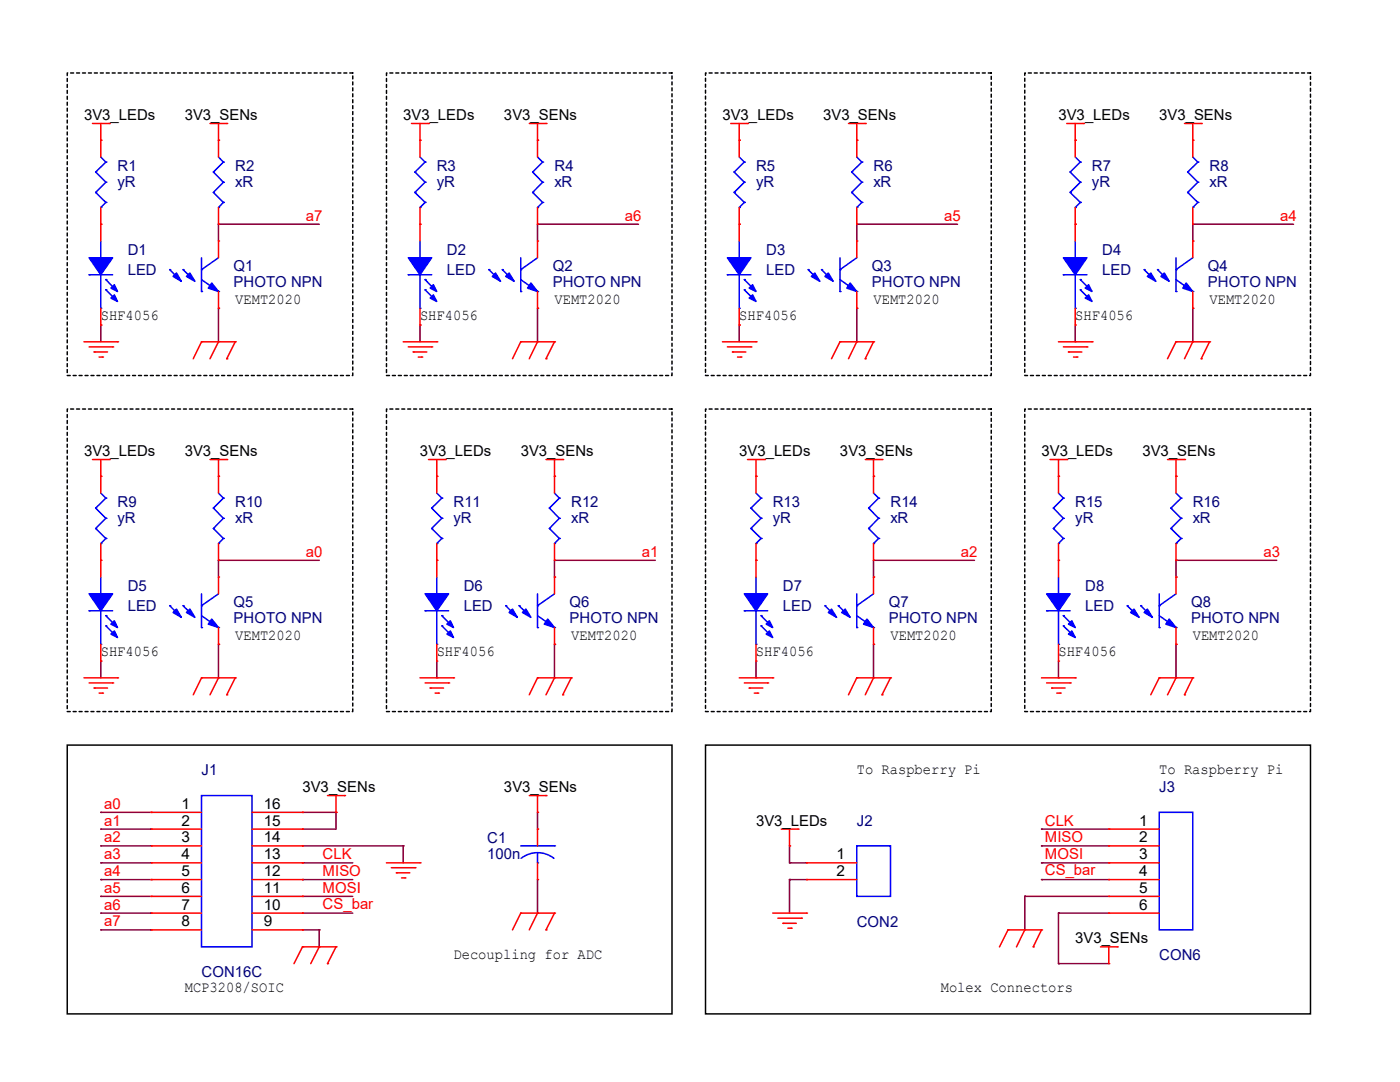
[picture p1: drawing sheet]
<svg xmlns="http://www.w3.org/2000/svg" width="279mm" height="216mm" viewBox="0 0 279 216" stroke-linecap="round" stroke-linejoin="round" font-family="sans-serif">
<g fill="none" stroke="#800040" stroke-width=".3">
<path d="M43.6 44.7h.1M43.6 44.7v3.4M43.6 44.7h20.1M107.3 44.7h.1M107.3 44.7h20.1M107.3 44.7v3.4M171 44.7h.1M171 44.7h20.1M171 44.7v3.4M238 48.1h.1M238 44.7h.1M238 44.7h20.1"/>
<path d="M238 44.7v3.4M20.1 64.9h.1M20.1 64.9v3.3M43.6 61.5h.1M43.6 61.5v6.7M83.8 64.9h.1M83.8 64.9v3.3M107.3 61.5h.1M107.3 61.5v6.7M147.5 64.9h.1M147.5 64.9v3.3M171 61.5h.1"/>
<path d="M171 61.5v6.7M214.6 68.2h.1M214.6 64.9v3.3M238 61.5h.1M238 61.5v6.7M43.6 111.8h.1M43.6 111.8v3.3M43.6 111.8h20.1M110.7 115.1h.1M110.7 111.8h.1M110.7 111.8h20.1M110.7 111.8v3.3"/>
<path d="M174.3 115.1h.1M174.3 111.8h.1M174.3 111.8h20.2M174.3 111.8v3.3M234.7 115.1h.1M234.7 111.8h.1M234.7 111.8h20.1M234.7 111.8v3.3M20.1 131.9h.1M20.1 131.9v3.4M43.6 128.6h.1M43.6 128.6v6.7"/>
<path d="M87.2 135.3h.1M87.2 131.9v3.4M110.7 128.6h.1M110.7 128.6v6.7M150.9 135.3h.1M150.9 131.9v3.4M174.3 128.6h.1M174.3 128.6v6.7M211.2 135.3h.1M211.2 131.9v3.4M234.7 128.6h.1M234.7 128.6v6.7"/>
<path d="M20.1 162.1h.1M20.1 165.4h.1M20.1 168.8h.1M20.1 172.2h.1M20.1 175.5h.1M20.1 178.9h.1M20.1 175.5h10.1M20.1 172.2h10.1M20.1 165.4h10.1M20.1 168.8h10.1M20.1 162.1h10.1M20.1 178.9h10.1"/>
<path d="M60.4 162.1h.1M60.4 165.4h.1M60.4 168.8h.1M60.4 172.2h.1M60.4 175.5h.1M60.4 178.9h.1M60.4 175.5h10M60.4 172.2h10M60.4 168.8h20.1M60.4 162.1h6.7M60.4 178.9h10M67.1 162.1h.1"/>
<path d="M67.1 162.1v3.3h-6.7M80.5 168.8h.1M80.5 168.8v3.4M107.3 165.4h.1M107.3 162.1v3.3M107.3 175.5v6.7M157.6 175.5h.1M157.6 172.2h.1M157.6 168.8h.1M157.6 168.8v3.4M157.6 175.5v6.7M157.6 175.5h3.4"/>
<path d="M157.6 172.2h3.4M204.5 178.9h.1M204.5 178.9h16.8M204.5 178.9v6.6M207.9 165.4h.1M207.9 168.8h.1M207.9 172.2h.1M207.9 175.5h.1M207.9 175.5h13.4M207.9 172.2h13.4M207.9 165.4h13.4M207.9 168.8h13.4"/>
<path d="M20.1 182.2h.1M20.1 185.5h.1M20.1 182.2h10.1M20.1 185.5h10.1M60.4 182.2h.1M60.4 185.5h.1M60.4 182.2h10M60.4 185.5h3.3M63.7 185.5h.1M63.7 185.5v3.4M107.3 182.2h.1M211.2 192.3h.1"/>
<path d="M211.2 182.2h.1M211.2 182.2h10.1M211.2 182.2v10.1M211.2 192.3h10.1"/>
</g>
<g fill="none" stroke="#f00" stroke-width=".3">
<path d="M18.5 24.6h3.3M20.1 28h.1M20.1 24.6v6.7M21.8 24.6h.1M41.9 24.6h3.4M43.6 28h.1M43.6 24.6v6.7M45.3 24.6h.1M82.1 24.6h3.4M83.8 28h.1M83.8 24.6v6.7M85.5 24.6h.1"/>
<path d="M105.6 24.6h3.4M107.3 28h.1M107.3 24.6v6.7M109 24.6h.1M145.8 24.6h3.4M147.5 28h.1M147.5 24.6v6.7M149.2 24.6h.1M169.3 24.6h3.4M171 28h.1M171 24.6v6.7M172.7 24.6h.1"/>
<path d="M212.9 24.6h3.3M214.6 28h.1M214.6 24.6v6.7M216.2 24.6h.1M236.4 24.6h3.3M238 28h.1M238 24.6v6.7M239.7 24.6h.1M20.1 44.7h.1M20.1 41.4v6.7M43.6 48.1h.1M43.6 44.7h.1"/>
<path d="M43.6 41.4v3.3M43.6 48.1v3.3M43.6 58.2v3.3M83.8 44.7h.1M83.8 41.4v6.7M107.3 48.1h.1M107.3 44.7h.1M107.3 41.4v3.3M107.3 48.1v3.3M107.3 58.2v3.3M147.5 44.7h.1M147.5 41.4v6.7"/>
<path d="M171 48.1h.1M171 44.7h.1M171 41.4v3.3M171 48.1v3.3M171 58.2v3.3M214.6 44.7h.1M214.6 41.4v6.7M238 48.1h.1M238 44.7h.1M238 41.4v3.3M238 48.1v3.3M238 58.2v3.3"/>
<path d="M16.8 68.2h6.7M17.8 69.2h4.7M18.8 70.2h.1M18.8 70.2h2.7M19.8 71.2h.6M20.1 64.9h.1M20.1 61.5v3.4M20.4 71.2h.1M22.5 69.2h.1M23.5 68.2h.1M40.2 68.2h.1M40.2 68.2h6.7"/>
<path d="M40.2 68.2l-1.6 3.4M43.6 68.2h.1M43.6 61.5h.1M43.6 68.2l-1.7 3.4M45.3 71.6h.1M46.9 68.2h.1M46.9 68.2l-1.6 3.4M80.5 68.2h6.7M81.5 69.2h4.6M82.5 70.2h.1M82.5 70.2h2.7M83.5 71.2h.7"/>
<path d="M83.8 64.9h.1M83.8 61.5v3.4M84.2 71.2h.1M86.1 69.2h.1M87.2 68.2h.1M103.9 68.2h.1M103.9 68.2h6.8M103.9 68.2l-1.6 3.4M107.3 68.2h.1M107.3 61.5h.1M107.3 68.2l-1.7 3.4M109 71.6h.1"/>
<path d="M110.7 68.2h.1M110.7 68.2l-1.7 3.4M144.2 68.2h6.7M145.2 69.2h4.7M146.2 70.2h.1M146.2 70.2h2.6M147.2 71.2h.7M147.5 64.9h.1M147.5 61.5v3.4M147.9 71.2h.1M149.9 69.2h.1M150.9 68.2h.1"/>
<path d="M167.6 68.2h.1M167.6 68.2h6.7M167.6 68.2l-1.7 3.4M171 68.2h.1M171 61.5h.1M171 68.2l-1.7 3.4M172.7 71.6h.1M174.3 68.2h.1M174.3 68.2l-1.6 3.4M211.2 68.2h6.7M212.2 69.2h4.7M213.2 70.2h.1"/>
<path d="M213.2 70.2h2.7M214.2 71.2h.7M214.6 64.9h.1M214.6 61.5v3.4M214.9 71.2h.1M216.9 69.2h.1M217.9 68.2h.1M234.7 68.2h.1M234.7 68.2h6.7M234.7 68.2l-1.7 3.4M238 68.2h.1M238 61.5h.1"/>
<path d="M238 68.2l-1.6 3.4M239.7 71.6h.1M241.4 68.2h.1M241.4 68.2l-1.7 3.4M18.5 91.7h3.3M20.1 95h.1M20.1 91.7v6.7M21.8 91.7h.1M41.9 91.7h3.4M43.6 95h.1M43.6 91.7v6.7M45.3 91.7h.1"/>
<path d="M85.5 91.7h3.4M87.2 95h.1M87.2 91.7v6.7M88.9 91.7h.1M109 91.7h3.3M110.7 95h.1M110.7 91.7v6.7M112.3 91.7h.1M149.2 91.7h3.4M150.9 95h.1M150.9 91.7v6.7M152.6 91.7h.1"/>
<path d="M172.7 91.7h3.3M174.3 95h.1M174.3 91.7v6.7M176 91.7h.1M209.5 91.7h3.4M211.2 95h.1M211.2 91.7v6.7M212.9 91.7h.1M233 91.7h3.4M234.7 95h.1M234.7 91.7v6.7M236.4 91.7h.1"/>
<path d="M20.1 111.8h.1M20.1 108.5v6.6M43.6 115.1h.1M43.6 111.8h.1M43.6 108.5v3.3M43.6 115.1v3.4M87.2 111.8h.1M87.2 108.5v6.6M110.7 111.8h.1M110.7 115.1h.1M110.7 108.5v3.3M110.7 115.1v3.4"/>
<path d="M150.9 111.8h.1M150.9 108.5v6.6M174.3 111.8h.1M174.3 115.1h.1M174.3 108.5v3.3M174.3 115.1v3.4M211.2 111.8h.1M211.2 108.5v6.6M234.7 111.8h.1M234.7 115.1h.1M234.7 108.5v3.3M234.7 115.1v3.4"/>
<path d="M16.8 135.3h6.7M17.8 136.3h4.7M18.8 137.3h.1M18.8 137.3h2.7M19.8 138.3h.6M20.1 131.9h.1M20.1 128.6v3.3M20.4 138.3h.1M22.5 136.3h.1M23.5 135.3h.1M40.2 135.3h.1M40.2 135.3h6.7"/>
<path d="M40.2 135.3l-1.6 3.3M43.6 135.3h.1M43.6 128.6h.1M43.6 135.3l-1.7 3.3M43.6 125.2v3.4M45.3 138.6h.1M46.9 135.3h.1M46.9 135.3l-1.6 3.3M83.8 135.3h6.7M84.8 136.3h4.7M85.9 137.3h.1M85.9 137.3h2.6"/>
<path d="M86.8 138.3h.7M87.2 131.9h.1M87.2 128.6v3.3M87.5 138.3h.1M89.5 136.3h.1M90.5 135.3h.1M107.3 135.3h.1M107.3 135.3h6.7M107.3 135.3l-1.7 3.3M110.7 135.3h.1M110.7 128.6h.1M110.7 135.3l-1.7 3.3"/>
<path d="M110.7 125.2v3.4M112.3 138.6h.1M114 135.3h.1M114 135.3l-1.7 3.3M147.5 135.3h6.7M148.5 136.3h4.7M149.5 137.3h.1M149.5 137.3h2.7M150.5 138.3h.7M150.9 131.9h.1M150.9 128.6v3.3M151.2 138.3h.1"/>
<path d="M153.2 136.3h.1M154.2 135.3h.1M171 135.3h.1M171 135.3h6.7M171 135.3l-1.7 3.3M174.3 135.3h.1M174.3 128.6h.1M174.3 135.3l-1.6 3.3M174.3 125.2v3.4M176 138.6h.1M177.7 135.3h.1M177.7 135.3l-1.7 3.3"/>
<path d="M207.9 135.3h6.7M208.9 136.3h4.7M209.9 137.3h.1M209.9 137.3h2.7M210.9 138.3h.7M211.2 131.9h.1M211.2 128.6v3.3M211.6 138.3h.1M213.6 136.3h.1M214.6 135.3h.1M231.4 135.3h.1M231.4 135.3h6.6"/>
<path d="M231.4 135.3l-1.7 3.3M234.7 135.3h.1M234.7 128.6h.1M234.7 135.3l-1.7 3.3M234.7 125.2v3.4M236.4 138.6h.1M238 135.3h.1M238 135.3l-1.6 3.3M65.4 158.7h3.3M67.1 158.7v3.4M68.7 158.7h.1M105.6 158.7h3.4"/>
<path d="M107.3 158.7v3.4M109 158.7h.1M30.2 162.1h.1M30.2 165.4h.1M30.2 168.8h.1M30.2 172.2h.1M30.2 175.5h.1M30.2 178.9h.1M30.2 165.4h10M30.2 172.2h10M30.2 162.1h10M30.2 168.8h10"/>
<path d="M30.2 175.5h10M30.2 178.9h10M50.3 165.4h10.1M50.3 172.2h10.1M50.3 162.1h10.1M50.3 168.8h10.1M50.3 175.5h10.1M50.3 178.9h10.1M60.4 168.8h.1M60.4 162.1h.1M60.4 165.4h.1M60.4 172.2h.1"/>
<path d="M60.4 175.5h.1M60.4 178.9h.1M67.1 162.1h.1M77.1 172.2h6.7M78.1 173.1h4.7M79.1 174.2h.1M79.1 174.2h2.7M80.1 175.2h.7M80.8 175.2h.1M82.8 173.1h.1M83.8 172.2h.1M107.3 162.1h.1"/>
<path d="M107.3 165.4h.1M107.3 175.5h.1M107.3 165.4v3.4M107.3 172.2v3.3M155.9 165.4h3.4M157.6 168.8h.1M157.6 165.4v3.4M159.3 165.4h.1M161 172.2h.1M161 175.5h.1M161 172.2h10M161 175.5h10"/>
<path d="M221.3 165.4h.1M221.3 168.8h.1M221.3 172.2h.1M221.3 175.5h.1M221.3 178.9h.1M221.3 165.4h10.1M221.3 172.2h10.1M221.3 168.8h10.1M221.3 175.5h10.1M221.3 178.9h10.1M30.2 182.2h.1M30.2 185.5h.1"/>
<path d="M30.2 182.2h10M30.2 185.5h10M50.3 182.2h10.1M50.3 185.5h10.1M60.4 188.9h.1M60.4 185.5h.1M60.4 182.2h.1M60.4 188.9h6.7M60.4 188.9l-1.7 3.4M63.7 188.9h.1M63.7 188.9l-1.7 3.4M65.4 192.3h.1"/>
<path d="M67.1 188.9h.1M67.1 188.9l-1.7 3.4M103.9 182.2h.1M103.9 182.2h6.8M103.9 182.2l-1.6 3.3M107.3 182.2h.1M107.3 182.2l-1.7 3.3M109 185.5h.1M110.7 182.2h.1M110.7 182.2l-1.7 3.3M154.2 182.2h6.8M155.2 183.2h4.7"/>
<path d="M156.3 184.2h.1M156.3 184.2h2.6M157.2 185.2h.7M157.9 185.2h.1M159.9 183.2h.1M161 182.2h.1M201.2 185.5h.1M201.2 185.5l-1.7 3.4M201.2 185.5h6.7M204.5 185.5h.1M204.5 185.5l-1.6 3.4M206.2 188.9h.1"/>
<path d="M207.9 185.5h.1M207.9 185.5l-1.7 3.4M219.6 188.9h3.4M221.3 192.3h.1M221.3 182.2h.1M221.3 182.2h10.1M221.3 188.9v3.4M223 188.9h.1"/>
</g>
<path d="M13.4 14.6h57v60.3h-57zM77.1 14.6h57v60.3h-57zM140.8 14.6h57v60.3h-57zM204.5 14.6h57v60.3h-57zM13.4 81.6h57v60.4h-57zM77.1 81.6h57v60.4h-57zM140.8 81.6h57v60.4h-57zM204.5 81.6h57v60.4h-57z" fill="none" stroke="#000" stroke-width=".3" stroke-dasharray=".6 .6"/>
<path d="M13.4 148.7h120.7v53.6h-120.7zM140.8 148.7h120.7v53.6h-120.7z" fill="none" stroke="#000" stroke-width=".3"/>
<g fill="none" stroke="#00f" stroke-width=".3">
<path d="M19.1 34.3h.1M19.1 38.4h.1M19.1 34.3l2 2.1M19.1 38.4l2 2M20.1 31.3l1 1M21.1 32.3h.1M21.1 36.4h.1M21.1 32.3l-2 2M21.1 36.4l-2 2M42.6 34.3h.1M42.6 38.4h.1M42.6 34.3l2 2.1"/>
<path d="M42.6 38.4l2 2M43.6 31.3l1 1M44.6 32.3h.1M44.6 36.4h.1M44.6 32.3l-2 2M44.6 36.4l-2 2M82.8 34.3h.1M82.8 38.4h.1M82.8 34.3l2 2.1M82.8 38.4l2 2M83.8 31.3l1 1M84.8 32.3h.1"/>
<path d="M84.8 36.4h.1M84.8 32.3l-2 2M84.8 36.4l-2 2M106.3 34.3h.1M106.3 38.4h.1M106.3 34.3l2 2.1M106.3 38.4l2 2M107.3 31.3l1 1M108.3 32.3h.1M108.3 36.4h.1M108.3 32.3l-2 2M108.3 36.4l-2 2"/>
<path d="M146.5 34.3h.1M146.5 38.4h.1M146.5 34.3l2 2.1M146.5 38.4l2 2M147.5 31.3l1 1M148.5 32.3h.1M148.5 36.4h.1M148.5 32.3l-2 2M148.5 36.4l-2 2M170 34.3h.1M170 38.4h.1M170 34.3l2 2.1"/>
<path d="M170 38.4l2 2M171 31.3l1 1M172 32.3h.1M172 36.4h.1M172 32.3l-2 2M172 36.4l-2 2M213.6 34.3h.1M213.6 38.4h.1M213.6 34.3l2 2.1M213.6 38.4l2 2M214.6 31.3l1 1M215.6 32.3h.1"/>
<path d="M215.6 36.4h.1M215.6 32.3l-2 2M215.6 36.4l-2 2M237 34.3h.1M237 38.4h.1M237 34.3l2.1 2.1M237 38.4l2.1 2M238 31.3l1.1 1M239.1 32.3h.1M239.1 36.4h.1M239.1 32.3l-2.1 2M239.1 36.4l-2.1 2"/>
<path d="M17.8 54.8h.1M17.8 54.8h4.7M20.1 41.4h.1M20.1 51.4h.1M20.1 48.1v3.3M20.1 54.8v6.7M21.1 40.4h.1M21.1 55.8h.1M21.1 57.8h.1M21.1 40.4l-1 1M21.1 55.8l2 2M21.1 57.8l2 2"/>
<path d="M33.9 53.8h.1M33.9 53.8l2 2M36.5 53.8h.1M36.5 53.8l2.1 2M40.2 53.8h.1M40.2 58.2h.1M40.2 55.8l3.4 2.4M40.2 51.4v6.8M43.6 58.2h.1M43.6 41.4h.1M43.6 51.4l-3.4 2.4M44.6 40.4h.1"/>
<path d="M44.6 40.4l-1 1M81.5 54.8h.1M81.5 54.8h4.6M83.8 51.4h.1M83.8 41.4h.1M83.8 48.1v3.3M83.8 54.8v6.7M84.8 55.8h.1M84.8 57.8h.1M84.8 40.4h.1M84.8 55.8l2 2M84.8 57.8l2 2"/>
<path d="M84.8 40.4l-1 1M97.6 53.8h.1M97.6 53.8l2 2M100.2 53.8h.1M100.2 53.8l2.1 2M103.9 53.8h.1M103.9 58.2h.1M103.9 55.8l3.4 2.4M103.9 51.4v6.8M107.3 58.2h.1M107.3 41.4h.1M107.3 51.4l-3.4 2.4"/>
<path d="M108.3 40.4h.1M108.3 40.4l-1 1M145.2 54.8h.1M145.2 54.8h4.7M147.5 51.4h.1M147.5 41.4h.1M147.5 48.1v3.3M147.5 54.8v6.7M148.5 55.8h.1M148.5 57.8h.1M148.5 40.4h.1M148.5 55.8l2 2"/>
<path d="M148.5 57.8l2 2M148.5 40.4l-1 1M161.3 53.8h.1M161.3 53.8l2 2M164 53.8h.1M164 53.8l1.9 2M167.6 53.8h.1M167.6 58.2h.1M167.6 55.8l3.4 2.4M167.6 51.4v6.8M171 58.2h.1M171 41.4h.1"/>
<path d="M171 51.4l-3.4 2.4M172 40.4h.1M172 40.4l-1 1M212.2 54.8h.1M212.2 54.8h4.7M214.6 51.4h.1M214.6 41.4h.1M214.6 48.1v3.3M214.6 54.8v6.7M215.6 55.8h.1M215.6 57.8h.1M215.6 40.4h.1"/>
<path d="M215.6 55.8l2 2M215.6 57.8l2 2M215.6 40.4l-1 1M228.3 53.8h.1M228.3 53.8l2 2M231 53.8h.1M231 53.8l2 2M234.7 53.8h.1M234.7 58.2h.1M234.7 55.8l3.3 2.4M234.7 51.4v6.8M238 58.2h.1"/>
<path d="M238 41.4h.1M238 51.4l-3.3 2.4M239.1 40.4h.1M239.1 40.4l-1.1 1M20.1 61.5h.1M83.8 61.5h.1M147.5 61.5h.1M214.6 61.5h.1M20.1 98.4l1 1M21.1 99.4h.1M21.1 99.4l-2 2M43.6 98.4l1 1"/>
<path d="M44.6 99.4h.1M44.6 99.4l-2 2M87.2 98.4l1 1M88.2 99.4h.1M88.2 99.4l-2.1 2M110.7 98.4l.9 1M111.6 99.4h.1M111.6 99.4l-2 2M150.9 98.4l1 1M151.9 99.4h.1M151.9 99.4l-2 2M174.3 98.4l1 1"/>
<path d="M175.3 99.4h.1M175.3 99.4l-1.9 2M211.2 98.4l1 1M212.2 99.4h.1M212.2 99.4l-2 2M234.7 98.4l1 1M235.7 99.4h.1M235.7 99.4l-2 2M19.1 101.4h.1M19.1 105.5h.1M19.1 101.4l2 2M19.1 105.5l2 1.9"/>
<path d="M20.1 118.5h.1M20.1 108.5h.1M20.1 115.1v3.4M21.1 103.4h.1M21.1 107.4h.1M21.1 103.4l-2 2.1M21.1 107.4l-1 1.1M40.2 118.5v6.7M42.6 101.4h.1M42.6 105.5h.1M42.6 101.4l2 2M42.6 105.5l2 1.9"/>
<path d="M43.6 108.5h.1M43.6 118.5l-3.4 2.4M44.6 103.4h.1M44.6 107.4h.1M44.6 103.4l-2 2.1M44.6 107.4l-1 1.1M86.1 101.4h.1M86.1 105.5h.1M86.1 101.4l2.1 2M86.1 105.5l2.1 1.9M87.2 108.5h.1M87.2 118.5h.1"/>
<path d="M87.2 115.1v3.4M88.2 103.4h.1M88.2 107.4h.1M88.2 103.4l-2.1 2.1M88.2 107.4l-1 1.1M107.3 118.5v6.7M109.6 101.4h.1M109.6 105.5h.1M109.6 101.4l2 2M109.6 105.5l2 1.9M110.7 108.5h.1M110.7 118.5l-3.4 2.4"/>
<path d="M111.6 103.4h.1M111.6 107.4h.1M111.6 103.4l-2 2.1M111.6 107.4l-.9 1.1M149.9 101.4h.1M149.9 105.5h.1M149.9 101.4l2 2M149.9 105.5l2 1.9M150.9 108.5h.1M150.9 118.5h.1M150.9 115.1v3.4M151.9 103.4h.1"/>
<path d="M151.9 107.4h.1M151.9 103.4l-2 2.1M151.9 107.4l-1 1.1M171 118.5v6.7M173.4 101.4h.1M173.4 105.5h.1M173.4 101.4l1.9 2M173.4 105.5l1.9 1.9M174.3 108.5h.1M174.3 118.5l-3.3 2.4M175.3 103.4h.1M175.3 107.4h.1"/>
<path d="M175.3 103.4l-1.9 2.1M175.3 107.4l-1 1.1M210.2 101.4h.1M210.2 105.5h.1M210.2 101.4l2 2M210.2 105.5l2 1.9M211.2 108.5h.1M211.2 118.5h.1M211.2 115.1v3.4M212.2 103.4h.1M212.2 107.4h.1M212.2 103.4l-2 2.1"/>
<path d="M212.2 107.4l-1 1.1M231.4 118.5v6.7M233.7 101.4h.1M233.7 105.5h.1M233.7 101.4l2 2M233.7 105.5l2 1.9M234.7 108.5h.1M234.7 118.5l-3.3 2.4M235.7 103.4h.1M235.7 107.4h.1M235.7 103.4l-2 2.1M235.7 107.4l-1 1.1"/>
<path d="M17.8 121.9h.1M17.8 121.9h4.7M20.1 128.6h.1M20.1 121.9v6.7M21.1 122.9h.1M21.1 124.9h.1M21.1 122.9l2 2M21.1 124.9l2 2M33.9 120.9h.1M33.9 120.9l2 2M36.5 120.9h.1M36.5 120.9l2.1 2"/>
<path d="M40.2 120.9h.1M40.2 125.2h.1M40.2 122.9l3.4 2.3M43.6 125.2h.1M84.8 121.9h.1M84.8 121.9h4.7M87.2 128.6h.1M87.2 121.9v6.7M88.2 122.9h.1M88.2 124.9h.1M88.2 122.9l2 2M88.2 124.9l2 2"/>
<path d="M100.9 120.9h.1M100.9 120.9l2 2M103.6 120.9h.1M103.6 120.9l2 2M107.3 120.9h.1M107.3 125.2h.1M107.3 122.9l3.4 2.3M110.7 125.2h.1M148.5 121.9h.1M148.5 121.9h4.7M150.9 128.6h.1M150.9 121.9v6.7"/>
<path d="M151.9 122.9h.1M151.9 124.9h.1M151.9 122.9l2 2M151.9 124.9l2 2M164.6 120.9h.1M164.6 120.9l2 2M167.3 120.9h.1M167.3 120.9l2 2M171 120.9h.1M171 125.2h.1M171 122.9l3.3 2.3M174.3 125.2h.1"/>
<path d="M208.9 121.9h.1M208.9 121.9h4.7M211.2 128.6h.1M211.2 121.9v6.7M212.2 122.9h.1M212.2 124.9h.1M212.2 122.9l2 2M212.2 124.9l2 2M225 120.9h.1M225 120.9l2 2M227.7 120.9h.1M227.7 120.9l2 2"/>
<path d="M231.4 120.9h.1M231.4 125.2h.1M231.4 122.9l3.3 2.3M234.7 125.2h.1M40.2 158.7h10.1v30.2h-10.1zM103.9 168.8h6.8M107.3 172.2h.1M107.3 170.1l1.7 .3 1.6 .9M107.3 170.1l-1.8 .3-1.5 .9M107.3 170.1v2.1M110.7 168.8h.1M171 168.8h6.7v10.1h-6.7z"/>
<path d="M231.4 162.1h6.6v23.4h-6.6z"/>
</g>
<g fill="#00f" stroke="#00f" stroke-width=".3">
<path d="M236.7 56.5l1.3 1.7-1.9-.7z"/>
<path d="M229.7 54.5l1 1.6-1.7-.9z"/>
<path d="M231.7 55.2l.7-.7 .9 1.6z"/>
<path d="M42.2 56.5l1.4 1.7-2-.7z"/>
<path d="M34.5 55.2l.7-.7 1 1.6z"/>
<path d="M37.2 55.2l.7-.7 1 1.6z"/>
<path d="M169.7 56.5l1.3 1.7-2-.7z"/>
<path d="M161.9 55.2l.7-.7 1 1.6z"/>
<path d="M164.6 55.2l.7-.7 1 1.6z"/>
<path d="M42.2 123.5l1.4 1.7-2-.7z"/>
<path d="M35.2 121.5l1 1.7-1.7-1z"/>
<path d="M37.9 121.5l1 1.7-1.7-1z"/>
<path d="M106 56.5l1.3 1.7-2-.7z"/>
<path d="M98.9 54.5l1 1.6-1.6-.9z"/>
<path d="M100.9 55.2l.7-.7 1 1.6z"/>
<path d="M173 123.5l1.3 1.7-2-.7z"/>
<path d="M165.9 121.5l1.1 1.7-1.7-1z"/>
<path d="M168.7 121.5l1 1.7-1.7-1z"/>
<path d="M233.3 123.5l1.4 1.7-2-.7z"/>
<path d="M226.3 121.5l1 1.7-1.7-1z"/>
<path d="M229 121.5l1 1.7-1.7-1z"/>
<path d="M109.3 123.5l1.4 1.7-2.1-.7z"/>
<path d="M102.3 121.5l1 1.7-1.7-1z"/>
<path d="M104.3 122.2l.6-.7 1.1 1.7z"/>
<path d="M212.2 51.4h4.7l-2.3 3.4z" fill-rule="evenodd"/>
<path d="M216.6 59.5l.7-.7 .6 1.4z" fill-rule="evenodd"/>
<path d="M217.3 56.8l.6 1.4-1.3-.7z" fill-rule="evenodd"/>
<path d="M145.2 51.4h4.7l-2.4 3.4z" fill-rule="evenodd"/>
<path d="M149.5 59.5l.7-.7 .7 1.4z" fill-rule="evenodd"/>
<path d="M150.2 56.8l.7 1.4-1.4-.7z" fill-rule="evenodd"/>
<path d="M17.8 118.5h4.7l-2.4 3.4z" fill-rule="evenodd"/>
<path d="M22.1 126.5l.7-.6 .7 1.3z" fill-rule="evenodd"/>
<path d="M22.8 123.9l.7 1.3-1.4-.7z" fill-rule="evenodd"/>
<path d="M81.5 51.4h4.6l-2.3 3.4z" fill-rule="evenodd"/>
<path d="M86.5 58.8l.7 1.4-1.3-.7z" fill-rule="evenodd"/>
<path d="M86.5 56.8l.7 1.4-1.3-.7z" fill-rule="evenodd"/>
<path d="M148.5 118.5h4.7l-2.3 3.4z" fill-rule="evenodd"/>
<path d="M152.9 126.5l.6-.6 .7 1.3z" fill-rule="evenodd"/>
<path d="M153.5 123.9l.7 1.3-1.3-.7z" fill-rule="evenodd"/>
<path d="M17.8 51.4h4.7l-2.4 3.4z" fill-rule="evenodd"/>
<path d="M22.1 59.5l.7-.7 .7 1.4z" fill-rule="evenodd"/>
<path d="M22.8 56.8l.7 1.4-1.4-.7z" fill-rule="evenodd"/>
<path d="M208.9 118.5h4.7l-2.4 3.4z" fill-rule="evenodd"/>
<path d="M213.2 126.5l.7-.6 .7 1.3z" fill-rule="evenodd"/>
<path d="M213.9 123.9l.7 1.3-1.4-.7z" fill-rule="evenodd"/>
<path d="M84.8 118.5h4.7l-2.3 3.4z" fill-rule="evenodd"/>
<path d="M89.2 126.5l.7-.6 .6 1.3z" fill-rule="evenodd"/>
<path d="M89.9 123.9l.6 1.3-1.3-.7z" fill-rule="evenodd"/>
</g>
<g font-size="3">
<text x="16.8" y="24">3V3_LEDs</text>
<text x="36.9" y="24">3V3_SENs</text>
<text x="80.5" y="24">3V3_LEDs</text>
<text x="100.6" y="24">3V3_SENs</text>
<text x="144.2" y="24">3V3_LEDs</text>
<text x="164.3" y="24">3V3_SENs</text>
<text x="211.2" y="24">3V3_LEDs</text>
<text x="231.4" y="24">3V3_SENs</text>
<text x="20.1" y="63.9">SHF4056</text>
<text x="46.9" y="60.6">VEMT2020</text>
<text x="83.8" y="63.9">SHF4056</text>
<text x="110.7" y="60.6">VEMT2020</text>
<text x="147.5" y="63.9">SHF4056</text>
<text x="174.3" y="60.6">VEMT2020</text>
<text x="214.6" y="63.9">SHF4056</text>
<text x="241.4" y="60.6">VEMT2020</text>
<text x="16.8" y="91.1">3V3_LEDs</text>
<text x="36.9" y="91.1">3V3_SENs</text>
<text x="83.8" y="91.1">3V3_LEDs</text>
<text x="103.9" y="91.1">3V3_SENs</text>
<text x="147.5" y="91.1">3V3_LEDs</text>
<text x="167.6" y="91.1">3V3_SENs</text>
<text x="207.9" y="91.1">3V3_LEDs</text>
<text x="228" y="91.1">3V3_SENs</text>
<text x="20.1" y="131">SHF4056</text>
<text x="46.9" y="127.6">VEMT2020</text>
<text x="87.2" y="131">SHF4056</text>
<text x="114" y="127.6">VEMT2020</text>
<text x="150.9" y="131">SHF4056</text>
<text x="177.7" y="127.6">VEMT2020</text>
<text x="211.2" y="131">SHF4056</text>
<text x="238" y="127.6">VEMT2020</text>
<text x="171" y="154.4">To Raspberry Pi</text>
<text x="231.3" y="154.4">To Raspberry Pi</text>
<text x="36.2" y="161.4">1</text>
<text x="52.6" y="161.4">16</text>
<text x="60.4" y="158.1">3V3_SENs</text>
<text x="100.6" y="158.1">3V3_SENs</text>
<text x="36.2" y="164.7">2</text>
<text x="52.6" y="164.7">15</text>
<text x="150.9" y="164.8">3V3_LEDs</text>
<text x="227.3" y="164.7">1</text>
<text x="36.2" y="168.1">3</text>
<text x="36.2" y="171.5">4</text>
<text x="52.6" y="168.1">14</text>
<text x="52.6" y="171.5">13</text>
<text x="167" y="171.5">1</text>
<text x="227.3" y="168.1">2</text>
<text x="227.3" y="171.5">3</text>
<text x="36.2" y="174.8">5</text>
<text x="36.2" y="178.1">6</text>
<text x="52.6" y="174.8">12</text>
<text x="52.6" y="178.1">11</text>
<text x="167" y="174.8">2</text>
<text x="227.3" y="174.8">4</text>
<text x="227.3" y="178.1">5</text>
<text x="36.2" y="181.5">7</text>
<text x="36.2" y="184.8">8</text>
<text x="52.6" y="184.8">9</text>
<text x="52.6" y="181.5">10</text>
<text x="227.3" y="181.5">6</text>
<text x="90.5" y="191.3">Decoupling for ADC</text>
<text x="214.6" y="188.3">3V3_SENs</text>
<text x="36.9" y="198">MCP3208/SOIC</text>
<text x="187.7" y="198">Molex Connectors</text>
</g>
<g font-size="3" fill="#000080">
<text x="23.5" y="34">R1</text>
<text x="46.9" y="34">R2</text>
<text x="87.2" y="34">R3</text>
<text x="110.7" y="34">R4</text>
<text x="150.9" y="34">R5</text>
<text x="174.3" y="34">R6</text>
<text x="217.9" y="34">R7</text>
<text x="241.4" y="34">R8</text>
<text x="23.5" y="37.4">yR</text>
<text x="46.9" y="37.4">xR</text>
<text x="87.2" y="37.4">yR</text>
<text x="110.7" y="37.4">xR</text>
<text x="150.9" y="37.4">yR</text>
<text x="174.3" y="37.4">xR</text>
<text x="217.9" y="37.4">yR</text>
<text x="241.4" y="37.4">xR</text>
<text x="25.5" y="50.8">D1</text>
<text x="89.2" y="50.8">D2</text>
<text x="152.9" y="50.8">D3</text>
<text x="220" y="50.8">D4</text>
<text x="25.5" y="54.8">LED</text>
<text x="46.6" y="54.1">Q1</text>
<text x="46.6" y="57.2">PHOTO NPN</text>
<text x="89.2" y="54.8">LED</text>
<text x="110.3" y="54.1">Q2</text>
<text x="110.3" y="57.2">PHOTO NPN</text>
<text x="152.9" y="54.8">LED</text>
<text x="174" y="54.1">Q3</text>
<text x="174" y="57.2">PHOTO NPN</text>
<text x="220" y="54.8">LED</text>
<text x="241" y="54.1">Q4</text>
<text x="241" y="57.2">PHOTO NPN</text>
<text x="23.5" y="101.1">R9</text>
<text x="46.9" y="101.1">R10</text>
<text x="90.5" y="101.1">R11</text>
<text x="114" y="101.1">R12</text>
<text x="154.2" y="101.1">R13</text>
<text x="177.7" y="101.1">R14</text>
<text x="214.6" y="101.1">R15</text>
<text x="238" y="101.1">R16</text>
<text x="23.5" y="104.4">yR</text>
<text x="46.9" y="104.4">xR</text>
<text x="90.5" y="104.4">yR</text>
<text x="114" y="104.4">xR</text>
<text x="154.2" y="104.4">yR</text>
<text x="177.7" y="104.4">xR</text>
<text x="214.6" y="104.4">yR</text>
<text x="238" y="104.4">xR</text>
<text x="25.5" y="117.9">D5</text>
<text x="92.5" y="117.9">D6</text>
<text x="156.3" y="117.9">D7</text>
<text x="216.6" y="117.9">D8</text>
<text x="25.5" y="121.9">LED</text>
<text x="46.6" y="121.2">Q5</text>
<text x="46.6" y="124.2">PHOTO NPN</text>
<text x="92.5" y="121.9">LED</text>
<text x="113.7" y="121.2">Q6</text>
<text x="113.7" y="124.2">PHOTO NPN</text>
<text x="156.3" y="121.9">LED</text>
<text x="177.4" y="121.2">Q7</text>
<text x="177.4" y="124.2">PHOTO NPN</text>
<text x="216.6" y="121.9">LED</text>
<text x="237.7" y="121.2">Q8</text>
<text x="237.7" y="124.2">PHOTO NPN</text>
<text x="40.2" y="154.7">J1</text>
<text x="231.4" y="158.1">J3</text>
<text x="171" y="164.8">J2</text>
<text x="97.2" y="168.1">C1</text>
<text x="97.2" y="171.5">100n</text>
<text x="171" y="184.9">CON2</text>
<text x="231.4" y="191.6">CON6</text>
<text x="40.2" y="195">CON16C</text>
</g>
<g font-size="3" fill="#f00">
<text x="61" y="44.1">a7</text>
<text x="124.7" y="44.1">a6</text>
<text x="188.4" y="44.1">a5</text>
<text x="255.5" y="44.1">a4</text>
<text x="61" y="111.1">a0</text>
<text x="128.1" y="111.1">a1</text>
<text x="191.8" y="111.1">a2</text>
<text x="252.1" y="111.1">a3</text>
<text x="20.8" y="161.4">a0</text>
<text x="20.8" y="164.8">a1</text>
<text x="208.5" y="164.8">CLK</text>
<text x="20.8" y="168.1">a2</text>
<text x="20.8" y="171.5">a3</text>
<text x="64.4" y="171.5">CLK</text>
<text x="208.5" y="168.1">MISO</text>
<text x="208.5" y="171.5">MOSI</text>
<text x="20.8" y="174.8">a4</text>
<text x="20.8" y="178.2">a5</text>
<text x="64.4" y="174.8">MISO</text>
<text x="64.4" y="178.2">MOSI</text>
<text x="208.5" y="174.6">CS_bar</text>
<text x="20.8" y="181.5">a6</text>
<text x="20.8" y="184.9">a7</text>
<text x="64.4" y="181.3">CS_bar</text>
</g>
</svg>
